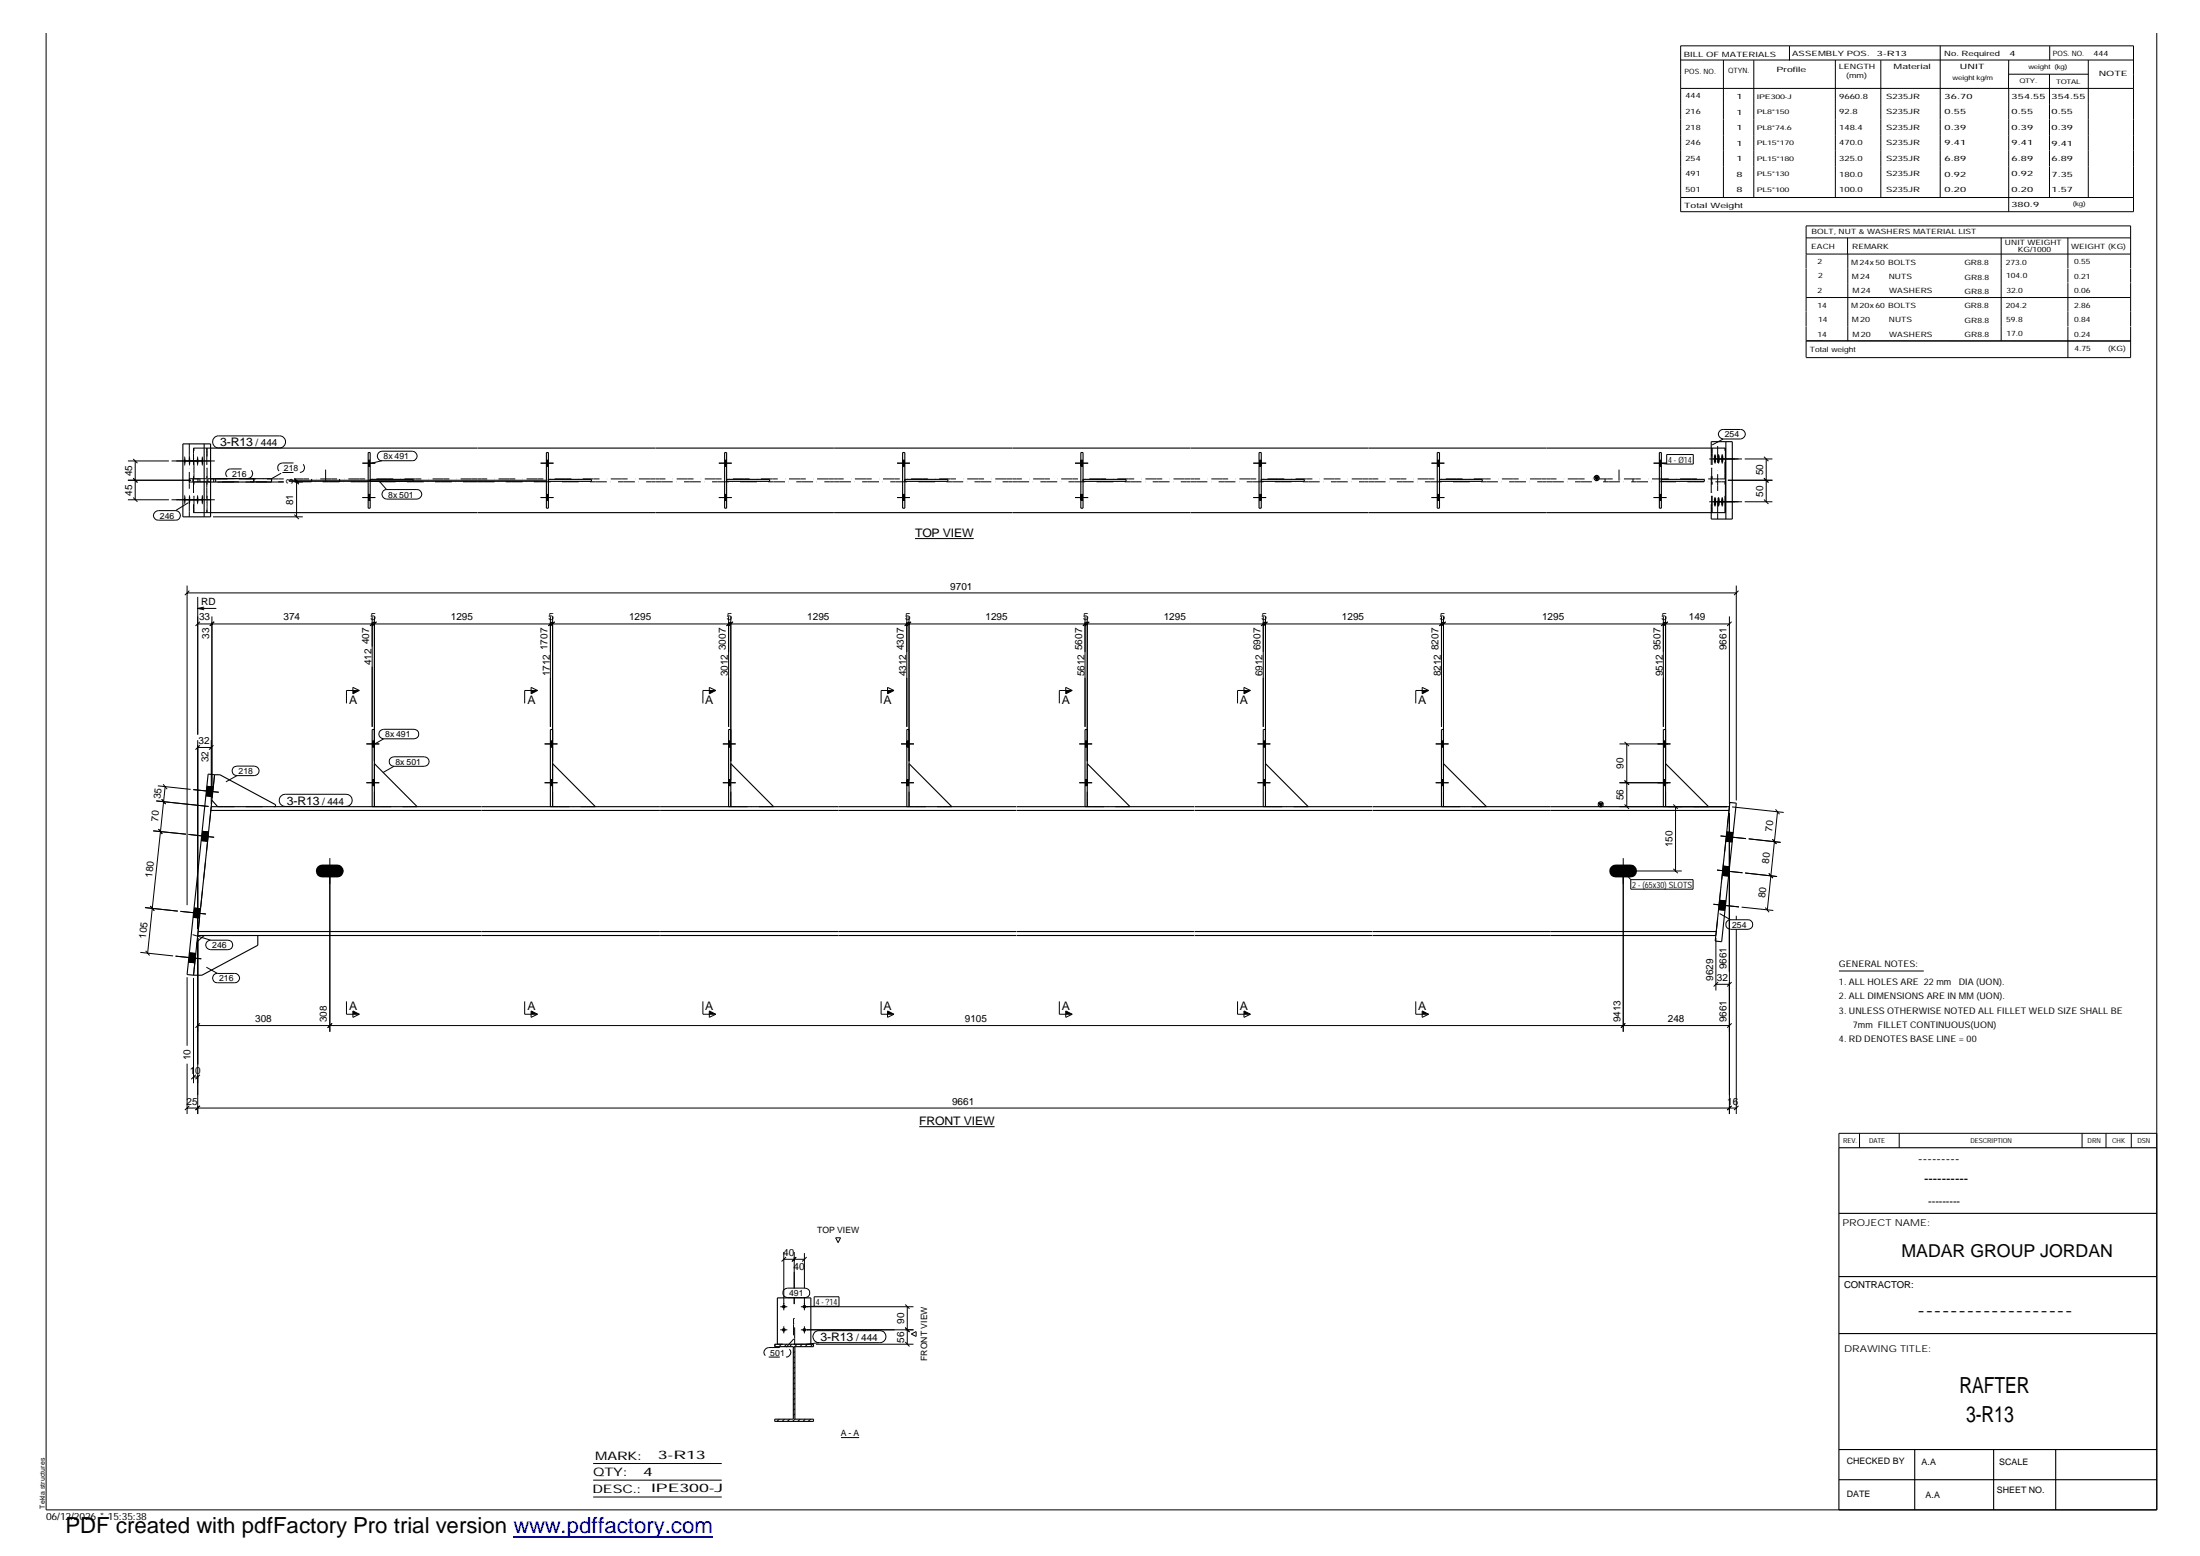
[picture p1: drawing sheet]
<svg xmlns="http://www.w3.org/2000/svg" width="420mm" height="297mm" viewBox="0 0 420 297" stroke-linecap="round" stroke-linejoin="round" font-family="sans-serif">
<g fill="none" stroke="#000" stroke-width=".19">
<path d="M321 8.7h86.5v31.7h-86.5zM321 11.5h86.5M321 16.9h86.5M329.1 11.5v26.2M334.9 11.5v26.2M341.8 8.8v2.7M350.5 11.5v26.2M359.2 11.5v26.2M370.5 8.7v29M383.6 11.5v5.4M383.6 14.2h15.3M383.6 16.9v23.5"/>
<path d="M391.4 14.2v23.5M391.5 8.8v2.7M398.8 11.5v26.2M411.9 6.3v281.9h-403.1v-281.9M321 37.7h86.5M344.9 48.5h62M344.9 45.4h62M344.9 56.8h62M352.8 45.4v3.1M352.9 48.5v16.6M382.2 45.4v19.7M394.9 45.4v5.8"/>
<path d="M394.9 51.3v2.7M394.9 54v8.3M406.9 51.2v-8.1h-62v25.1M406.9 51.3v2.7M406.9 54v8.3M344.9 65.1h62M394.9 62.3v6M406.9 62.3v6h-62M24.4 88h7.9M24.4 95.4h7.9M24.4 91.7h12.1M25.4 95l.8 .8"/>
<path d="M25.4 91.3l.8 .8M25.4 87.6l.8 .8M25.8 88v7.4M29.6 97.8l.6-.3h3.3a.91 .91 0 0 1 1 .9 .91 .91 0 0 1-1 .9h-3.3a.88 .88 0 0 1-.8-.5 .88 .88 0 0 1 .2-1zM32.8 88h8.2M32.8 95.4h8.2M36 96l-2.5 1.5M40.7 98.7h17.1M41.1 83.4l.4-.2h11.9a1.14 1.14 0 0 1 1.1 1.2 1.14 1.14 0 0 1-1.1 1.1h-11.7a1.16 1.16 0 0 1-1.1-.8 1.16 1.16 0 0 1 .5-1.3zM48.9 92h5.3M55.2 91.7h49.1M55.2 91.9h49.1"/>
<path d="M56.2 98.2l.9 .9M56.2 91.5l.9 .8M56.2 91.3l.9 .8M56.3 92h1.5M56.3 91.7l.8 .7M56.6 91.7v.2M56.6 92v6.7M69.2 88.4h2.5M69.2 95h2.5M70.3 87.9h.4M70.3 89h.4M70.3 94.4h.4"/>
<path d="M70.3 95.5h.4M72.3 86.4l.6-.3h5.8a.91 .91 0 0 1 1 .9 .91 .91 0 0 1-1 1h-5.8a.91 .91 0 0 1-.8-.6 .91 .91 0 0 1 .2-1zM72.4 91.8l1.4 1.7M72.9 88l-2.5 .5M73.2 93.7l.6-.2h5.8a.91 .91 0 0 1 1 .9 .91 .91 0 0 1-1 .9h-5.8a.94 .94 0 0 1-.8-.6 .94 .94 0 0 1 .2-1zM103.3 88.4h2.4M103.3 95h2.4M104.4 87.9h.3M104.4 89h.3M104.4 94.4h.3M104.4 95.5h.3M137.3 88.4h2.4"/>
<path d="M137.3 95h2.4M138.4 87.9h.4M138.4 89h.4M138.4 94.4h.4M138.4 95.5h.4M171.3 88.4h2.5M171.3 95h2.5M172.4 87.9h.4M172.4 89h.4M172.4 94.4h.4M172.4 95.5h.4M205.3 88.4h2.5"/>
<path d="M205.3 95h2.5M206.4 87.9h.4M206.4 89h.4M206.4 94.4h.4M206.4 95.5h.4M239.4 88.4h2.4M239.4 95h2.4M240.5 87.9h.4M240.5 89h.4M240.5 94.4h.4M240.5 95.5h.4M273.4 88.4h2.4"/>
<path d="M273.4 95h2.4M274.5 87.9h.4M274.5 89h.4M274.5 94.4h.4M274.5 95.5h.4M315.8 88.4h2.5M315.8 95h2.5M316.9 87.9h.4M316.9 89h.4M316.9 94.4h.4M316.9 95.5h.4M317 88.4l1.3 .2"/>
<path d="M318.3 86.8h5.1v1.8h-5.1zM326.4 95.8h6.3M326.4 87.6h6.3M328.5 82.2l.6-.2h3.3a.91 .91 0 0 1 .9 .9 .91 .91 0 0 1-.9 .9h-3.3a.92 .92 0 0 1-.8-.6 .92 .92 0 0 1 .2-1zM329.1 83.8l-2.1 1.1M330 91.7h8.5M333.2 95.8h5.3M333.2 87.6h5.3M336.9 95.4l.8 .8M336.9 91.3l.8 .8M336.9 87.2l.8 .8M337.3 87.6v8.2"/>
<path d="M35.7 113.2h295.9M35.7 111.8v61M36.2 112.8l-.9 .8M37.8 113.9v26.3M37.8 119.1h292.5M37.8 116.1l1.2 .3M37.8 116.1h3.5M38.2 118.7l-.9 .8M39 115.9l-1.2 .2M40.1 119.5l.8-.8-.9 .8M40.5 117.7v34.6M71.1 117.7v21.1"/>
<path d="M71.5 118.7l-.8 .8M71.5 117.7v27.6M71.9 118.7l-.8 .8 .7-.8M105.1 117.7v21.1M105.5 118.7l-.8 .8M105.5 118.7l-.7 .8M105.5 117.7v27.6M106 118.7l-.9 .8 .8-.8M139.1 117.7v21.1M139.5 118.7l-.8 .8M139.6 118.7l-.8 .8M139.6 117.7v27.6"/>
<path d="M140 118.7l-.9 .8 .8-.8M173.2 117.7v21.1M173.6 118.7l-.8 .8M173.6 117.7v27.6M174 118.7l-.8 .8M174.8 102.8h11.2M207.2 117.7v21.1M207.6 118.7l-.8 .8M207.6 118.7l-.7 .8M207.6 117.7v27.6M208 118.7l-.8 .8M241.3 117.7v21.1"/>
<path d="M241.6 118.7l-.8 .8M241.7 118.7l-.8 .8M241.7 117.7v27.6M242.1 118.7l-.8 .8M275.3 117.7v21.1M275.6 118.7l-.7 .8M275.7 117.7v27.6M275.7 118.7l-.7 .8M276.1 118.7l-.8 .8M317.7 117.7v21.1M318.1 118.7l-.9 .8M318.1 118.7l-.8 .8"/>
<path d="M318.1 117.7v27.6M318.5 118.7l-.8 .8 .8-.8M330.3 117.7v35.8M330.7 118.7l-.8 .8M331.6 111.8v41M332 112.8l-.8 .8M67.4 131.2l1.2 .6-1.2 .6zM68.6 131.8h-2.4v2.5M72.6 139.5l.7-.3h5.8a.91 .91 0 0 1 .9 .9 .91 .91 0 0 1-.9 .9h-5.8a.91 .91 0 0 1-.9-.5 .91 .91 0 0 1 .2-1zM101.4 131.2l1.3 .6-1.3 .6zM102.7 131.8h-2.5v2.5M135.5 131.2l1.2 .6-1.2 .6z"/>
<path d="M136.7 131.8h-2.5v2.5M169.5 131.2l1.2 .6-1.2 .6zM170.7 131.8h-2.4v2.5M203.5 131.2l1.3 .6-1.3 .6zM204.8 131.8h-2.5v2.5M237.6 131.2l1.2 .6-1.2 .6zM238.8 131.8h-2.5v2.5M271.6 131.2l1.2 .6-1.2 .6zM272.8 131.8h-2.4v2.5M29.3 158.6l6.2 .6M29.8 152.9l10 1.1M30.1 150l6.3 .7"/>
<path d="M30.3 158.3l.7 .9M30.9 152.6l.7 .9-.7-.9M31.2 149.7l.7 1M31.5 150.2l-3.3 31.8M36 159.3l4.9 .5M36.9 150.7l4.9 .5M37.8 141.3v36.1M37.8 142.7h2.5M38.2 142.3l-.9 .8M38.6 158.7l1.2 .1M39.3 151.9l1.3 .1M39.5 150.1l1.2 .1"/>
<path d="M40.3 141.3v12.2M40.8 142.3l-.9 .8M44.6 146.5l.7-.3h3.3a.91 .91 0 0 1 .9 1 .91 .91 0 0 1-.9 .9h-3.3a.93 .93 0 0 1-.9-.6 .93 .93 0 0 1 .2-1zM45.3 148.1l-2.2 1.2M53.5 152.1l.5-.4 .5-.1h11.6a1.16 1.16 0 0 1 1.2 1.2 1.16 1.16 0 0 1-1.2 1.2h-11.6a1.16 1.16 0 0 1-1-1.9zM70 149.4h2.4M70 142h2.4M71.1 148.8h.4M71.1 150h.4M71.1 141.5h.4M71.1 142.6h.4M73.3 141l-2.1 1.2"/>
<path d="M74.6 144.7l.6-.2h5.8a.91 .91 0 0 1 1 .9 .91 .91 0 0 1-1 .9h-5.8a.91 .91 0 0 1-.8-.6 .91 .91 0 0 1 .2-1zM75.2 146.3l-2 1.2M104 149.4h2.5M104 142h2.5M105.1 148.8h.4M105.1 150h.4M105.1 141.5h.4M105.1 142.6h.4M138 149.4h2.5M138 142h2.5M139.1 148.8h.5M139.1 150h.5"/>
<path d="M139.1 141.5h.5M139.1 142.6h.5M172.1 149.4h2.4M172.1 142h2.4M173.2 148.8h.4M173.2 150h.4M173.2 141.5h.4M173.2 142.6h.4M206.1 149.4h2.5M206.1 142h2.5M207.2 148.8h.4M207.2 150h.4"/>
<path d="M207.2 141.5h.4M207.2 142.6h.4M240.2 149.4h2.4M240.2 142h2.4M241.3 148.8h.4M241.3 150h.4M241.3 141.5h.4M241.3 142.6h.4M274.2 149.4h2.4M274.2 142h2.4M275.3 148.8h.4M275.3 150h.4"/>
<path d="M275.3 141.5h.4M275.3 142.6h.4M309.3 149.4h9.7M309.3 142h9.7M309.3 154h20.5M310.3 153.6l.8 .8M310.3 149l.8 .8M310.3 141.6l.8 .8M310.7 142v12M317.7 148.8h.4M317.7 150h.4M317.7 141.5h.4"/>
<path d="M317.7 142.6h.4M319.6 153.6l.8 .8M320 154v12.3M328.6 159.6l4.9 .5M329.8 158.8l1.2 .1M330.3 155.2v57.5M330.8 154l9.9 1.1M339.1 154.5l.8 .9M339.5 155l-2 18.7M27.7 173.3l6.3 .6M28.7 173l.8 .8M34.5 174l4.8 .5"/>
<path d="M36.8 178.4l3.4 1.1M36.9 175.1l1.2 .1M37.1 173.3l1.2 .2M37.8 179.1v33.6M38.4 160.5l1.3 .1M39.6 179.7l.6-.2h3.3a.91 .91 0 0 1 1 .9 .91 .91 0 0 1-1 .9h-3.3a.91 .91 0 0 1-.8-.6 .91 .91 0 0 1 .2-1zM60.5 166.3h4.9M63 163.8v33.2M307.6 166.3h13.6M310 163.8v33.2M310 166.3l1.4 1.6M311.4 167.9h11.9v1.8h-11.9z"/>
<path d="M319.6 165.8l.8 .9M327.2 172.6l4.9 .5M327.7 179.1v10M327.9 166.1l4.9 .5M328.2 173.6l1.2 .2M328.4 171.9l1.2 .1M328.4 174.4l2.1 1.2M328.9 167.1l1.2 .1M329.1 165.3l1.2 .2M329.6 160.6l1.2 .1M329.9 175.8l.6-.2h3.3a.91 .91 0 0 1 .9 .9 .91 .91 0 0 1-.9 .9h-3.3a.91 .91 0 0 1-.9-.6 .91 .91 0 0 1 .3-1zM331.6 174.8v.8"/>
<path d="M331.6 177.4v35.3M332.6 173.2l6.1 .6M333.3 166.7l6.1 .6M334 160.1l6.1 .7M337.1 173.3l.8 .8M337.8 166.7l.8 .9M338.5 160.2l.8 .9M26.8 181.8l6.3 .7M27.8 181.5l.8 .9M33.5 182.5l4.9 .5M35.7 186.5v13.1M36 183.7l1.2 .1"/>
<path d="M36.2 181.9l1.2 .1M37 186.7v20.1M37.8 195.8h292.5M38.2 195.4l-.9 .8M39.4 184.6l2.1 1.2M40.9 186.1l.6-.3h3.3a.89 .89 0 0 1 1 .9 .89 .89 0 0 1-1 .9h-3.3a.91 .91 0 0 1-.8-.5 .91 .91 0 0 1 .2-1zM63.4 195.4l-.8 .8M66.2 191.2v2.4h2.4M67.4 193l1.2 .6-1.2 .6zM100.2 191.2v2.4h2.5M101.4 193l1.3 .6-1.3 .6zM134.2 191.2v2.4h2.5"/>
<path d="M135.5 193l1.2 .6-1.2 .6zM168.3 191.2v2.4h2.4M169.5 193l1.2 .6-1.2 .6zM202.3 191.2v2.4h2.5M203.5 193l1.3 .6-1.3 .6zM236.3 191.2v2.4h2.5M237.6 193l1.2 .6-1.2 .6zM270.4 191.2v2.4h2.4M271.6 193l1.2 .6-1.2 .6zM310.4 195.4l-.8 .8M327.7 187.9h2.6M328.1 187.5l-.8 .8"/>
<path d="M330.7 195.4l-.8 .8M330.7 187.5l-.8 .8M351.2 185.4h16.2M35.7 203.1v9.6M35.7 211.5h295.9M36.2 211.1l-.9 .8M37 205.6h.8M37.4 205.2l-.9 .8M38.2 211.1l-.9 .8M38.2 205.2l-.9 .8M175.6 215.1h14.3M330.7 211.1l-.8 .8 .8-.8"/>
<path d="M332 211.1l-.8 .8M355.1 216.4v2.7M362.7 216.4v2.7M397.6 216.4v2.7M402.2 216.4v2.7M407 216.4v2.7M411.9 216.4h-60.7v2.7M149.7 239v11.1M150.1 240l-.8 .8M151.7 239v6.9M152.1 240l-.8 .8M153.6 239.2v6.7"/>
<path d="M154.1 240l-.9 .8M159.6 236.3h.9l-.4 .9zM148.3 256.6l-.3 .3M149 253.9h1.4M149 249.5h1.4M149.2 256.6l-.4 .5M149.7 253.2v1.3M149.7 240.4h3.9M149.8 246.2l.6-.3h3.4a.91 .91 0 0 1 .8 .9 .91 .91 0 0 1-.8 .9h-3.4a.91 .91 0 0 1-.8-.5 .91 .91 0 0 1 .2-1zM150.2 256.6l-.4 .5M151.2 256.6l-.4 .5M151.7 247.7v1.2"/>
<path d="M151.8 260l-.3 .3M151.8 259l-.3 .3M151.8 258l-.3 .3M152.2 256.6l-.7 .7M153 253.9h21.5M153 249.5h21.5M153.2 256.6l-.4 .5M153.6 247.7v2.4M153.6 253.2v1.3M154.2 256.6l-.4 .5M155.2 256.6l-.4 .5M155.5 247.6h4.7v1.8h-4.7z"/>
<path d="M155.5 249.4l-1.9 .1M155.6 254.3l.6-.3h11.8a1.14 1.14 0 0 1 1.2 1.2 1.14 1.14 0 0 1-1.2 1.1h-11.6a1.19 1.19 0 0 1-1-.7 1.19 1.19 0 0 1 .2-1.3zM155.8 256.6h18.7M156.4 256.3l-2.6 .4M172.9 256.2l.8 .8M172.9 253.4l.8 .9M172.9 249l.8 .8M173.3 249.5v7.1M174 254.7l1-.5v.9zM113.3 279.4h24.5M148.8 270.9l-.4 .4M149.8 270.9l-.4 .4"/>
<path d="M150.8 270.9l-.4 .4M151.8 270.9l-.4 .4M151.8 269.9l-.3 .3M151.8 268.9l-.3 .4M151.8 267.9l-.3 .4M151.8 266.9l-.3 .4M151.8 266l-.3 .3M151.8 265l-.3 .3M151.8 264l-.3 .3M151.8 263l-.3 .3M151.8 262l-.3 .3M151.8 261l-.3 .3"/>
<path d="M152.8 270.9l-.4 .4M153.8 270.9l-.4 .4M154.8 270.9l-.5 .4M160.6 274.4h3.5M113.3 282.6h24.5M113.3 285.8h24.5"/>
</g>
<g fill="#000">
<path d="M304.5 91h.8l-.4 .7zM67.4 131.8h1.2l-1.2 .6zM101.4 131.8h1.3l-1.3 .6zM135.5 131.8h1.2l-1.2 .6zM169.5 131.8h1.2l-1.2 .6zM203.5 131.8h1.3l-1.3 .6zM237.6 131.8h1.2l-1.2 .6zM271.6 131.8h1.2l-1.2 .6zM305.3 153.3h.8l-.4 .7zM67.4 193l1.2 .6h-1.2zM101.4 193l1.3 .6h-1.3zM135.5 193l1.2 .6h-1.2z"/>
<path d="M169.5 193l1.2 .6h-1.2zM203.5 193l1.3 .6h-1.3zM237.6 193l1.2 .6h-1.2zM271.6 193l1.2 .6h-1.2z"/>
<path d="M35.2 87.2l.1-.1 .1 .6-.1 1.2-.2-.7z" fill-rule="evenodd"/>
<path d="M35.2 94.6l.1-.1 .1 .5-.1 1.3a1.71 1.71 0 0 1-.1-1.5z" fill-rule="evenodd"/>
<path d="M36.2 87.2l.1 .3-.1 1.4-.1-.4z" fill-rule="evenodd"/>
<path d="M36.2 94.5l.1 .4-.1 1.4-.1-.4z" fill-rule="evenodd"/>
<path d="M37.7 87.1l.2 .6-.2 1.2-.1-.5z" fill-rule="evenodd"/>
<path d="M37.7 94.5l.2 .5-.2 1.3-.1-.6z" fill-rule="evenodd"/>
<path d="M38.6 87.2l.1-.1 .1 .4-.1 1.4-.2-.7z" fill-rule="evenodd"/>
<path d="M38.6 94.6l.1-.1 .1 .4-.1 1.4a1.71 1.71 0 0 1-.2-1.5z" fill-rule="evenodd"/>
<path d="M70.3 87.9h.4v1.1h-.4z" fill-rule="evenodd"/>
<path d="M70.3 87.9h.4v1.1h-.4z" fill-rule="evenodd"/>
<path d="M70.3 94.4h.4v1.1h-.4z" fill-rule="evenodd"/>
<path d="M70.3 94.4h.4v1.1h-.4z" fill-rule="evenodd"/>
<path d="M104.4 87.9h.3v1.1h-.3z" fill-rule="evenodd"/>
<path d="M104.4 87.9h.3v1.1h-.3z" fill-rule="evenodd"/>
<path d="M104.4 94.4h.3v1.1h-.3z" fill-rule="evenodd"/>
<path d="M104.4 94.4h.3v1.1h-.3z" fill-rule="evenodd"/>
<path d="M138.4 87.9h.4v1.1h-.4z" fill-rule="evenodd"/>
<path d="M138.4 87.9h.4v1.1h-.4z" fill-rule="evenodd"/>
<path d="M138.4 94.4h.4v1.1h-.4z" fill-rule="evenodd"/>
<path d="M138.4 94.4h.4v1.1h-.4z" fill-rule="evenodd"/>
<path d="M172.4 87.9h.4v1.1h-.4z" fill-rule="evenodd"/>
<path d="M172.4 87.9h.4v1.1h-.4z" fill-rule="evenodd"/>
<path d="M172.4 94.4h.4v1.1h-.4z" fill-rule="evenodd"/>
<path d="M172.4 94.4h.4v1.1h-.4z" fill-rule="evenodd"/>
<path d="M206.4 87.9h.4v1.1h-.4z" fill-rule="evenodd"/>
<path d="M206.4 87.9h.4v1.1h-.4z" fill-rule="evenodd"/>
<path d="M206.4 94.4h.4v1.1h-.4z" fill-rule="evenodd"/>
<path d="M206.4 94.4h.4v1.1h-.4z" fill-rule="evenodd"/>
<path d="M240.5 87.9h.4v1.1h-.4z" fill-rule="evenodd"/>
<path d="M240.5 87.9h.4v1.1h-.4z" fill-rule="evenodd"/>
<path d="M240.5 94.4h.4v1.1h-.4z" fill-rule="evenodd"/>
<path d="M240.5 94.4h.4v1.1h-.4z" fill-rule="evenodd"/>
<path d="M274.5 87.9h.4v1.1h-.4z" fill-rule="evenodd"/>
<path d="M274.5 87.9h.4v1.1h-.4z" fill-rule="evenodd"/>
<path d="M274.5 94.4h.4v1.1h-.4z" fill-rule="evenodd"/>
<path d="M274.5 94.4h.4v1.1h-.4z" fill-rule="evenodd"/>
<path d="M316.9 87.9h.4v1.1h-.4z" fill-rule="evenodd"/>
<path d="M316.9 87.9h.4v1.1h-.4z" fill-rule="evenodd"/>
<path d="M316.9 94.4h.4v1.1h-.4z" fill-rule="evenodd"/>
<path d="M316.9 94.4h.4v1.1h-.4z" fill-rule="evenodd"/>
<path d="M327.5 94.9a1.69 1.69 0 0 1 .1 1.8l-.3-.4v-1z" fill-rule="evenodd"/>
<path d="M327.5 86.7l.3 .9-.2 .9-.3-.4v-1z" fill-rule="evenodd"/>
<path d="M328.2 94.9a1.69 1.69 0 0 1 .1 1.7h-.2l-.1-.5z" fill-rule="evenodd"/>
<path d="M328.2 86.7l.3 .7a.99 .99 0 0 1-.3 1.1l-.2-1.2z" fill-rule="evenodd"/>
<path d="M328.8 94.9a1.31 1.31 0 0 1 .3 1.5l-.1 .3a.59 .59 0 0 1-.3-.7z" fill-rule="evenodd"/>
<path d="M328.9 86.7l.2 .7a.99 .99 0 0 1-.3 1.1l-.1-1.1z" fill-rule="evenodd"/>
<path d="M39.5 150.1l1.2 .1-.1 1.8-1.3-.1z" fill-rule="evenodd"/>
<path d="M39.5 150.1l1.2 .1-.1 1.8-1.3-.1z" fill-rule="evenodd"/>
<path d="M71.1 148.8h.4v1.2h-.4z" fill-rule="evenodd"/>
<path d="M71.1 141.5h.4v1.1h-.4z" fill-rule="evenodd"/>
<path d="M71.1 148.8h.4v1.2h-.4z" fill-rule="evenodd"/>
<path d="M71.1 141.5h.4v1.1h-.4z" fill-rule="evenodd"/>
<path d="M105.1 148.8h.4v1.2h-.4z" fill-rule="evenodd"/>
<path d="M105.1 141.5h.4v1.1h-.4z" fill-rule="evenodd"/>
<path d="M105.1 148.8h.4v1.2h-.4z" fill-rule="evenodd"/>
<path d="M105.1 141.5h.4v1.1h-.4z" fill-rule="evenodd"/>
<path d="M139.1 148.8h.5v1.2h-.5z" fill-rule="evenodd"/>
<path d="M139.1 141.5h.5v1.1h-.5z" fill-rule="evenodd"/>
<path d="M139.1 148.8h.5v1.2h-.5z" fill-rule="evenodd"/>
<path d="M139.1 141.5h.5v1.1h-.5z" fill-rule="evenodd"/>
<path d="M173.2 148.8h.4v1.2h-.4z" fill-rule="evenodd"/>
<path d="M173.2 141.5h.4v1.1h-.4z" fill-rule="evenodd"/>
<path d="M173.2 148.8h.4v1.2h-.4z" fill-rule="evenodd"/>
<path d="M173.2 141.5h.4v1.1h-.4z" fill-rule="evenodd"/>
<path d="M207.2 148.8h.4v1.2h-.4z" fill-rule="evenodd"/>
<path d="M207.2 141.5h.4v1.1h-.4z" fill-rule="evenodd"/>
<path d="M207.2 148.8h.4v1.2h-.4z" fill-rule="evenodd"/>
<path d="M207.2 141.5h.4v1.1h-.4z" fill-rule="evenodd"/>
<path d="M241.3 148.8h.4v1.2h-.4z" fill-rule="evenodd"/>
<path d="M241.3 141.5h.4v1.1h-.4z" fill-rule="evenodd"/>
<path d="M241.3 148.8h.4v1.2h-.4z" fill-rule="evenodd"/>
<path d="M241.3 141.5h.4v1.1h-.4z" fill-rule="evenodd"/>
<path d="M275.3 148.8h.4v1.2h-.4z" fill-rule="evenodd"/>
<path d="M275.3 141.5h.4v1.1h-.4z" fill-rule="evenodd"/>
<path d="M275.3 148.8h.4v1.2h-.4z" fill-rule="evenodd"/>
<path d="M275.3 141.5h.4v1.1h-.4z" fill-rule="evenodd"/>
<path d="M317.7 148.8h.4v1.2h-.4z" fill-rule="evenodd"/>
<path d="M317.7 141.5h.4v1.1h-.4z" fill-rule="evenodd"/>
<path d="M317.7 148.8h.4v1.2h-.4z" fill-rule="evenodd"/>
<path d="M317.7 141.5h.4v1.1h-.4z" fill-rule="evenodd"/>
<path d="M37.1 173.3l1.2 .2-.2 1.7-1.2-.1z" fill-rule="evenodd"/>
<path d="M37.1 173.3l1.2 .2-.2 1.7-1.2-.1z" fill-rule="evenodd"/>
<path d="M38.6 158.7l1.2 .1-.1 1.8-1.3-.1z" fill-rule="evenodd"/>
<path d="M38.6 158.7l1.2 .1-.1 1.8-1.3-.1z" fill-rule="evenodd"/>
<path d="M60.7 165.4l.4-.3 .5-.1h2.8a1.23 1.23 0 0 1 1.3 1.3 1.23 1.23 0 0 1-1.3 1.2h-2.8a1.22 1.22 0 0 1-1.2-.7 1.22 1.22 0 0 1 .3-1.4z" fill-rule="evenodd"/>
<path d="M307.7 165.4l.4-.3 .5-.1h2.8a1.23 1.23 0 0 1 1.2 1.3 1.23 1.23 0 0 1-1.2 1.2h-2.8a1.22 1.22 0 0 1-1.2-.7 1.22 1.22 0 0 1 .3-1.4z" fill-rule="evenodd"/>
<path d="M328.4 171.9l1.2 .1-.2 1.8-1.2-.2z" fill-rule="evenodd"/>
<path d="M328.4 171.9l1.2 .1-.2 1.8-1.2-.2z" fill-rule="evenodd"/>
<path d="M329.1 165.3l1.2 .2-.2 1.7-1.2-.1z" fill-rule="evenodd"/>
<path d="M329.1 165.3l1.2 .2-.2 1.7-1.2-.1z" fill-rule="evenodd"/>
<path d="M329.8 158.8l1.2 .1-.2 1.8-1.2-.1z" fill-rule="evenodd"/>
<path d="M329.8 158.8l1.2 .1-.2 1.8-1.2-.1z" fill-rule="evenodd"/>
<path d="M36.2 181.9l1.2 .1-.2 1.8-1.2-.1z" fill-rule="evenodd"/>
<path d="M36.2 181.9l1.2 .1-.2 1.8-1.2-.1z" fill-rule="evenodd"/>
<path d="M149.4 249.2l.4-.1 .2 .2v.3a.35 .35 0 0 1-.5 .1 .35 .35 0 0 1-.1-.5z" fill-rule="evenodd"/>
<path d="M153.3 249.3a.36 .36 0 0 1 .5-.1 .36 .36 0 0 1 0 .5 .36 .36 0 0 1-.5-.1z" fill-rule="evenodd"/>
<circle cx="149.7" cy="253.9" r=".34"/>
<circle cx="153.6" cy="253.9" r=".35"/>
</g>
<g fill="none" stroke="#000" stroke-width=".21">
<path d="M34.9 84.7h5.3v14h-5.3zM39 84.7v14M40.2 85.5h289.3v12.4h-289.3M40.2 91.4h11.7v.6h-11.7M41.2 91.4v.6M70.3 86.4h.4v10.6h-.4zM70.7 91.5h8.2v.4h-8.2M104.4 86.4h.3v10.6h-.3zM104.7 91.5h8.2v.4h-8.2M138.4 86.4h.4v10.6h-.4zM138.8 91.5h8.2v.4h-8.2M172.4 86.4h.4v10.6h-.4z"/>
<path d="M172.8 91.5h8.2v.4h-8.2M206.4 86.4h.4v10.6h-.4zM206.8 91.5h8.3v.4h-8.3M240.5 86.4h.4v10.6h-.4zM240.9 91.5h8.2v.4h-8.2M274.5 86.4h.4v10.6h-.4zM274.9 91.5h8.2v.4h-8.2M304.5 91h.8l-.4 .7zM316.9 86.4h.4v10.6h-.4zM317.3 91.5h8.2v.4h-8.2M326.8 85.5v-1.2h4v14.8h-4v-1.2M329.6 84.3v14.8"/>
<path d="M40.3 154.7h153.8M40.3 154h153.8M40.5 152.8l1.1 1.2M41 147.9l-1.2-.1-4.1 38.2 1.3 .2M41 147.9l-4 38.3M41 147.9h1l10.6 5.7v.4M71.1 154v-14.7h.4v14.7M71.5 145.8l8.2 8.2M105.1 154v-14.7h.4v14.7M105.5 145.8l8.2 8.2M139.1 154v-14.7h.5v14.7M139.6 145.8l8.1 8.2"/>
<path d="M173.2 154v-14.7h.4v14.7M173.6 145.8l8.2 8.2M194.1 154h34M194.1 154.7h34M207.2 154v-14.7h.4v14.7M207.6 145.8l8.2 8.2M228.2 154h33.9M228.2 154.7h33.9M241.3 154v-14.7h.4v14.7M241.7 145.8l8.2 8.2M262.2 154h68.1M262.2 154.7h68"/>
<path d="M275.3 154v-14.7h.4v14.7M275.7 145.8l8.2 8.2M305.3 153.3h.8l-.4 .7zM317.7 154v-14.7h.4v14.7M318.1 145.8l8.2 8.2M330.4 153.2l1.2 .1-2.8 26.5-1.2-.2zM37.8 178.6h156.3M37.8 177.8h156.3M39 178.6l-1.4 1.2M49.2 178.6v1.9l-10.6 5.7h-1.6M194.1 178.6h34M194.1 177.8h34"/>
<path d="M228.2 178.6h33.9M228.2 177.8h33.9M262.2 178.6h65.5M262.2 177.8h65.6M351.2 219.1h60.7v69.1h-60.7zM351.2 231.6h60.7M148 256.6h7.4v.5h-3.6v13.8h3.6v.4h-7.4v-.4h3.5v-13.8h-3.5zM148.5 256.6v-8.8h6.4v8.8M351.2 254.6h60.7M351.2 243.7h60.7M351.2 276.7h60.7M365.7 276.7v11.5"/>
<path d="M380.7 276.7v11.5M392.6 276.7v11.5M351.2 282.5h60.7"/>
<circle cx="304.9" cy="91.3" r=".5"/>
<circle cx="305.7" cy="153.5" r=".49"/>
</g>
<g fill="none" stroke="#000" stroke-width=".19" stroke-dasharray="1.1 0 2.1 .7 0 1.4" stroke-linecap="butt">
<path d="M36.2 98.7v-14M36.2 91.4h12.3M36.2 92v-.6M36.2 92h12.3M36.8 92v-.6M37 85.5v12.4M37 97.9v-5.9M37 92h17.2M37 91.4v-5.9M37.8 92v-.6M38.2 92v-.6M39.5 92v5.9"/>
<path d="M39.5 85.5v5.9M39.5 97.9v-12.4M39.7 92v-.6M40.2 97.9h-3.2M40.2 85.5h-3.2M40.2 92h-.5M40.2 91.4h-.5M40.8 92v-.6M48.5 91.4v.6M48.5 92v-.6M51.9 91.4v.6M54.2 91.4h-17.2"/>
<path d="M56.3 92h34.9M70.7 91.9v-.4M91.2 91.4h-34.9M91.2 92h34M104.7 91.9v-.4M125.2 91.4h-34M125.3 92h34M138.8 91.9v-.4M159.3 91.4h-34M159.3 92h34M172.8 91.9v-.4M193.3 91.4h-34"/>
<path d="M193.3 92h34M206.8 91.9v-.4M227.3 91.4h-34M227.4 92h34M240.9 91.9v-.4M261.4 91.4h-34M261.4 92h34M274.9 91.9v-.4M295.4 91.4h-34M295.4 92h34M317.3 91.9v-.4M326.8 85.5v12.4"/>
<path d="M326.9 97.9v-12.4M327 97.9v-5.9M327 85.5v5.9M328 99.1v-14.8M329.4 91.4h-34M329.4 97.9v-5.9M329.4 91.4v-5.9M40.3 154l-2.5 24.6M41 147.9l-.5 4.9M41.6 154h11M71.5 154h8.2M71.5 145.8v8.2"/>
<path d="M71.5 154h-.4M105.5 154h-.4M105.5 154h8.2M105.5 145.8v8.2M139.6 154h-.5M139.6 154h8.1M139.6 145.8v8.2M173.6 154h-.4M173.6 154h8.2M173.6 145.8v8.2M207.6 154h-.4M207.6 154h8.2"/>
<path d="M207.6 145.8v8.2M241.7 154h-.4M241.7 154h8.2M241.7 145.8v8.2M275.7 154h8.2M275.7 145.8v8.2M275.7 154h-.4M317.7 154h.4M318.1 154h8.2M318.1 145.8v8.2M39 178.6h10.2M327.7 178.6l2.6-24.6"/>
<path d="M37 186.2l.6-6.4M151.6 251.7v4.9M151.6 256.6h.2M151.8 251.7h-.2M151.8 256.6v-4.9M154.9 256.6h-6.4"/>
</g>
<g fill="none" stroke="#000" stroke-width=".19" stroke-dasharray="2.1 2.1" stroke-linecap="butt">
<path d="M44 91.3h3.3M44 89.5h3.3M44 89.5a.91 .91 0 0 0-.9 .9 .91 .91 0 0 0 .9 .9M47.3 91.3a.91 .91 0 0 0 1-.9 .91 .91 0 0 0-1-.9M51.9 91.4l2-1.2M53.9 90.2h3.4M53.9 88.4h3.4M53.9 88.4a.91 .91 0 0 0-.9 .9 .91 .91 0 0 0 .9 .9M57.3 90.2a.91 .91 0 0 0 .9-.9 .91 .91 0 0 0-.9-.9M59.5 91.4v.6M62.2 89.6v4.2M64.9 91.4v.6"/>
<path d="M306.5 91.4v.6M309.2 89.6v4.2M311.9 91.4v.6M146.8 259.1h3.3M146.8 257.2h3.3M146.8 257.2a.91 .91 0 0 0-.9 1 .91 .91 0 0 0 .9 .9M150.1 259.1a.91 .91 0 0 0 .9-.9 .91 .91 0 0 0-.9-1M151.6 255.6l-1.5 1.6"/>
</g>
<path d="M98 293.3h38.2" fill="none" stroke="#00f" stroke-width=".3"/>
<g font-size="4.2">
<text x="374.2" y="265.9">RAFTER</text>
<text x="375.5" y="271.4">3-R13</text>
<text x="12.5" y="292.7">PDF created with pdfFactory Pro trial version www.pdffactory.com</text>
</g>
<text font-size="3.4" x="363.1" y="239.9">MADAR GROUP JORDAN</text>
<g font-size="2.5">
<text x="366.3" y="222.1">---------</text>
<text x="367.5" y="225.9">----------</text>
<text x="366.1" y="250.9">-------------------</text>
</g>
<g font-size="2.2">
<text x="42" y="85.2">3-R13</text>
<text x="174.8" y="102.5">TOP VIEW</text>
<text x="66.7" y="134.4">A</text>
<text x="100.7" y="134.4">A</text>
<text x="134.7" y="134.4">A</text>
<text x="168.7" y="134.4">A</text>
<text x="202.8" y="134.4">A</text>
<text x="236.8" y="134.4">A</text>
<text x="270.8" y="134.4">A</text>
<text x="54.8" y="153.7">3-R13</text>
<text x="66.7" y="192.7">A</text>
<text x="100.7" y="192.7">A</text>
<text x="134.7" y="192.7">A</text>
<text x="168.7" y="192.7">A</text>
<text x="202.8" y="192.7">A</text>
<text x="236.8" y="192.7">A</text>
<text x="270.8" y="192.7">A</text>
<text x="175.6" y="214.7">FRONT VIEW</text>
<text x="156.7" y="256">3-R13</text>
<text x="113.3" y="281.8">QTY:</text>
<text x="113.7" y="278.6">MARK:</text>
<text x="122.9" y="281.8">4</text>
<text x="125.6" y="278.6">3-R13</text>
<text x="113.2" y="285">DESC.:</text>
<text x="124.3" y="284.9">IPE300-J</text>
</g>
<text font-size="2.1" x="368.3" y="230.1">---------</text>
<g font-size="1.9">
<text x="48.8" y="85.2">/ 444</text>
<text x="25.2" y="94.6" transform="rotate(-90 25.2 94.6)">45</text>
<text x="25.2" y="91" transform="rotate(-90 25.2 91)">45</text>
<text x="56" y="92.4" transform="rotate(-90 56 92.4)">3</text>
<text x="336.7" y="94.9" transform="rotate(-90 336.7 94.9)">50</text>
<text x="336.7" y="90.7" transform="rotate(-90 336.7 90.7)">50</text>
<text x="56" y="96.4" transform="rotate(-90 56 96.4)">81</text>
<text x="181.5" y="112.6">9701</text>
<text x="38" y="118.4">33</text>
<text x="38.4" y="115.6">RD</text>
<text x="54.1" y="118.4">374</text>
<text x="70.7" y="118.4">5</text>
<text x="86.1" y="118.4">1295</text>
<text x="104.8" y="118.4">5</text>
<text x="120.1" y="118.4">1295</text>
<text x="138.8" y="118.4">5</text>
<text x="154.2" y="118.4">1295</text>
<text x="172.8" y="118.4">5</text>
<text x="188.2" y="118.4">1295</text>
<text x="206.9" y="118.4">5</text>
<text x="222.2" y="118.4">1295</text>
<text x="240.9" y="118.4">5</text>
<text x="256.3" y="118.4">1295</text>
<text x="275" y="118.4">5</text>
<text x="294.5" y="118.4">1295</text>
<text x="317.3" y="118.4">5</text>
<text x="322.5" y="118.4">149</text>
<text x="39.9" y="121.9" transform="rotate(-90 39.9 121.9)">33</text>
<text x="70.5" y="123" transform="rotate(-90 70.5 123)">407</text>
<text x="104.6" y="124.1" transform="rotate(-90 104.6 124.1)">1707</text>
<text x="138.6" y="124.1" transform="rotate(-90 138.6 124.1)">3007</text>
<text x="172.6" y="124.1" transform="rotate(-90 172.6 124.1)">4307</text>
<text x="206.7" y="124.1" transform="rotate(-90 206.7 124.1)">5607</text>
<text x="240.7" y="124.1" transform="rotate(-90 240.7 124.1)">6907</text>
<text x="274.7" y="124.1" transform="rotate(-90 274.7 124.1)">8207</text>
<text x="317.1" y="124.1" transform="rotate(-90 317.1 124.1)">9507</text>
<text x="329.7" y="124.1" transform="rotate(-90 329.7 124.1)">9661</text>
<text x="71" y="127" transform="rotate(-90 71 127)">412</text>
<text x="105" y="129.1" transform="rotate(-90 105 129.1)">1712</text>
<text x="139" y="129.1" transform="rotate(-90 139 129.1)">3012</text>
<text x="173.1" y="129.1" transform="rotate(-90 173.1 129.1)">4312</text>
<text x="207.1" y="129.1" transform="rotate(-90 207.1 129.1)">5612</text>
<text x="241.1" y="129.1" transform="rotate(-90 241.1 129.1)">6912</text>
<text x="275.2" y="129.1" transform="rotate(-90 275.2 129.1)">8212</text>
<text x="317.5" y="129.1" transform="rotate(-90 317.5 129.1)">9512</text>
<text x="37.9" y="142">32</text>
<text x="39.8" y="145.5" transform="rotate(-90 39.8 145.5)">32</text>
<text x="310" y="146.8" transform="rotate(-90 310 146.8)">90</text>
<text x="30.6" y="152.6" transform="rotate(-84 30.6 152.6)">35</text>
<text x="61.6" y="153.7">/ 444</text>
<text x="310" y="152.8" transform="rotate(-90 310 152.8)">56</text>
<text x="30.2" y="156.9" transform="rotate(-84 30.2 156.9)">70</text>
<text x="319.4" y="161.8" transform="rotate(-90 319.4 161.8)">150</text>
<text x="338.5" y="158.8" transform="rotate(-84 338.5 158.8)">70</text>
<text x="29.1" y="167.6" transform="rotate(-84 29.1 167.6)">180</text>
<text x="337.8" y="164.9" transform="rotate(-84 337.8 164.9)">80</text>
<text x="337.1" y="171.4" transform="rotate(-84 337.1 171.4)">80</text>
<text x="27.9" y="179.2" transform="rotate(-84 27.9 179.2)">105</text>
<text x="329.7" y="185.1" transform="rotate(-90 329.7 185.1)">9661</text>
<text x="327.2" y="187.3" transform="rotate(-90 327.2 187.3)">9629</text>
<text x="327.9" y="187.3">32</text>
<text x="48.7" y="195.1">308</text>
<text x="62.4" y="195.1" transform="rotate(-90 62.4 195.1)">308</text>
<text x="184.3" y="195.1">9105</text>
<text x="309.5" y="195.1" transform="rotate(-90 309.5 195.1)">9413</text>
<text x="318.5" y="195.1">248</text>
<text x="329.7" y="195.1" transform="rotate(-90 329.7 195.1)">9661</text>
<text x="36.4" y="202.4" transform="rotate(-90 36.4 202.4)">10</text>
<text x="36.2" y="205">10</text>
<text x="35.6" y="210.8">25</text>
<text x="181.8" y="210.8">9661</text>
<text x="329.9" y="210.8">16</text>
<text x="149.6" y="239.7">40</text>
<text x="151.6" y="242.5">40</text>
<text x="163.5" y="256">/ 444</text>
<text x="172.7" y="256.3" transform="rotate(-90 172.7 256.3)">56</text>
<text x="172.7" y="252.8" transform="rotate(-90 172.7 252.8)">90</text>
<text x="8.8" y="290.2">06/12/2026 * 15:35:38</text>
</g>
<g font-size="1.8">
<text x="351.9" y="234.1">PROJECT NAME:</text>
<text x="352.2" y="245.8">CONTRACTOR:</text>
<text x="352.2" y="258.1">DRAWING TITLE:</text>
</g>
<g font-size="1.7">
<text x="329.4" y="83.5">254</text>
<text x="54.2" y="89.9">218</text>
<text x="73.2" y="87.7">8x 491</text>
<text x="318.6" y="88.3">4 - Ø14</text>
<text x="44.3" y="91">216</text>
<text x="74.1" y="95">8x 501</text>
<text x="30.5" y="99">246</text>
<text x="73.6" y="140.7">8x 491</text>
<text x="45.6" y="147.8">218</text>
<text x="75.5" y="146">8x 501</text>
<text x="311.7" y="169.4">2 - (65x30) SLOTS</text>
<text x="330.8" y="177.1">254</text>
<text x="40.5" y="181">246</text>
<text x="351.2" y="184.6">GENERAL NOTES:</text>
<text x="41.8" y="187.4">216</text>
<text x="351.2" y="190.8">2. ALL DIMENSIONS ARE IN MM (UON).</text>
<text x="351.2" y="188.1">1. ALL HOLES ARE 22 mm</text>
<text x="374.1" y="188.1">DIA (UON).</text>
<text x="351.2" y="193.5">3. UNLESS OTHERWISE NOTED ALL FILLET WELD SIZE SHALL BE</text>
<text x="353.9" y="196.2">7mm FILLET CONTINUOUS(UON)</text>
<text x="351.2" y="198.9">4. RD DENOTES BASE LINE = 00</text>
<text x="156.1" y="235.4">TOP VIEW</text>
<text x="150.7" y="247.4">491</text>
<text x="155.8" y="249.1">4 - ?14</text>
<text x="147.1" y="258.8">501</text>
<text x="177.1" y="259.8" transform="rotate(-90 177.1 259.8)">FRONT VIEW</text>
<text x="160.6" y="274.1">A - A</text>
<text x="352.7" y="279.5">CHECKED BY</text>
<text x="367" y="279.6">A.A</text>
<text x="381.8" y="279.7">SCALE</text>
<text x="352.7" y="285.7">DATE</text>
<text x="367.7" y="285.9">A.A</text>
<text x="381.3" y="285.1">SHEET NO.</text>
</g>
<g font-size="1.4">
<text x="321.6" y="10.9">BILL OF MATERIALS</text>
<text x="342.3" y="10.7">ASSEMBLY POS.</text>
<text x="358.4" y="10.7">3-R13</text>
<text x="371.3" y="10.6">No. Required</text>
<text x="383.8" y="10.6">4</text>
<text x="392" y="10.6">POS. NO.</text>
<text x="399.8" y="10.7">444</text>
<text x="321.7" y="14">POS. NO.</text>
<text x="330" y="14">QTYN.</text>
<text x="339.3" y="13.8">Profile</text>
<text x="351.2" y="13.2">LENGTH</text>
<text x="352.6" y="15">(mm)</text>
<text x="361.7" y="13.2">Material</text>
<text x="374.3" y="13.2">UNIT</text>
<text x="400.8" y="14.4">NOTE</text>
<text x="321.9" y="18.8">444</text>
<text x="321.9" y="21.7">216</text>
<text x="331.6" y="18.9">1</text>
<text x="331.6" y="21.9">1</text>
<text x="351.2" y="18.8">9660.8</text>
<text x="351.2" y="21.8">92.8</text>
<text x="360.2" y="18.8">S235JR</text>
<text x="360.2" y="21.8">S235JR</text>
<text x="371.4" y="18.9">36.70</text>
<text x="371.4" y="21.8">0.55</text>
<text x="384.2" y="18.8">354.55</text>
<text x="384.2" y="21.8">0.55</text>
<text x="391.8" y="18.9">354.55</text>
<text x="391.8" y="21.8">0.55</text>
<text x="321.9" y="24.8">218</text>
<text x="321.9" y="27.7">246</text>
<text x="331.6" y="24.8">1</text>
<text x="331.6" y="27.8">1</text>
<text x="351.2" y="24.8">148.4</text>
<text x="351.2" y="27.8">470.0</text>
<text x="360.2" y="24.8">S235JR</text>
<text x="360.2" y="27.8">S235JR</text>
<text x="371.4" y="24.8">0.39</text>
<text x="371.4" y="27.8">9.41</text>
<text x="384.2" y="24.8">0.39</text>
<text x="384.2" y="27.7">9.41</text>
<text x="391.8" y="24.8">0.39</text>
<text x="391.8" y="27.8">9.41</text>
<text x="321.9" y="30.7">254</text>
<text x="321.9" y="33.6">491</text>
<text x="331.6" y="30.8">1</text>
<text x="331.6" y="33.8">8</text>
<text x="351.2" y="30.7">325.0</text>
<text x="351.2" y="33.7">180.0</text>
<text x="360.2" y="30.7">S235JR</text>
<text x="360.2" y="33.7">S235JR</text>
<text x="371.4" y="30.8">6.89</text>
<text x="371.4" y="33.7">0.92</text>
<text x="384.2" y="30.7">6.89</text>
<text x="384.2" y="33.7">0.92</text>
<text x="391.8" y="30.8">6.89</text>
<text x="391.8" y="33.7">7.35</text>
<text x="321.6" y="39.7">Total Weight</text>
<text x="321.9" y="36.6">501</text>
<text x="331.6" y="36.7">8</text>
<text x="351.2" y="36.7">100.0</text>
<text x="360.2" y="36.6">S235JR</text>
<text x="371.4" y="36.7">0.20</text>
<text x="384.1" y="39.6">380.9</text>
<text x="384.2" y="36.6">0.20</text>
<text x="391.8" y="36.7">1.57</text>
<text x="345.9" y="47.5">EACH</text>
<text x="345.9" y="44.6">BOLT, NUT &amp; WASHERS MATERIAL LIST</text>
<text x="353.7" y="47.5">REMARK</text>
<text x="382.9" y="46.7">UNIT WEIGHT</text>
<text x="395.6" y="47.4">WEIGHT (KG)</text>
<text x="347.1" y="50.4">2</text>
<text x="347.2" y="53.1">2</text>
<text x="353.5" y="50.5">M 24x 50 BOLTS</text>
<text x="353.7" y="53.2">M 24</text>
<text x="360.7" y="53.2">NUTS</text>
<text x="375.2" y="50.6">GR8.8</text>
<text x="375.2" y="53.4">GR8.8</text>
<text x="383.1" y="50.5">273.0</text>
<text x="383.2" y="53.2">104.0</text>
<text x="385.4" y="48.2">KG/1000</text>
<text x="396.1" y="50.4">0.55</text>
<text x="396.1" y="53.2">0.21</text>
<text x="347.1" y="56">2</text>
<text x="347.1" y="58.7">14</text>
<text x="353.5" y="58.8">M 20x 60 BOLTS</text>
<text x="353.8" y="56">M 24</text>
<text x="360.8" y="56">WASHERS</text>
<text x="375.2" y="58.8">GR8.8</text>
<text x="375.2" y="56.1">GR8.8</text>
<text x="383.1" y="58.8">204.2</text>
<text x="383.2" y="55.9">32.0</text>
<text x="396.1" y="56">0.06</text>
<text x="396.1" y="58.7">2.86</text>
<text x="347.1" y="64.3">14</text>
<text x="347.2" y="61.4">14</text>
<text x="353.7" y="61.5">M 20</text>
<text x="353.8" y="64.3">M 20</text>
<text x="360.7" y="61.5">NUTS</text>
<text x="360.8" y="64.3">WASHERS</text>
<text x="375.2" y="61.7">GR8.8</text>
<text x="375.2" y="64.4">GR8.8</text>
<text x="383.2" y="61.5">59.8</text>
<text x="383.2" y="64.2">17.0</text>
<text x="396.1" y="61.5">0.84</text>
<text x="396.1" y="64.2">0.24</text>
<text x="345.7" y="67.2">Total weight</text>
<text x="396.2" y="67.1">4.75</text>
<text x="402.6" y="67">(KG)</text>
</g>
<g font-size="1.3">
<text x="352" y="218.3">REV.</text>
<text x="357" y="218.2">DATE</text>
<text x="376.3" y="218.2">DESCRIPTION</text>
<text x="398.7" y="218.2">DRN</text>
<text x="403.4" y="218.2">CHK</text>
<text x="408.2" y="218.3">DSN</text>
<text x="8.6" y="288" transform="rotate(-90 8.6 288)">Tekla structures</text>
</g>
<g font-size="1.2">
<text x="372.9" y="15.2">weight kg/m</text>
<text x="385.7" y="15.9">QTY.</text>
<text x="387.4" y="13.2">weight (kg)</text>
<text x="392.7" y="15.9">TOTAL</text>
<text x="335.5" y="18.8">IPE300-J</text>
<text x="335.5" y="21.8">PL8*150</text>
<text x="335.5" y="24.8">PL8*74.6</text>
<text x="335.5" y="27.8">PL15*170</text>
<text x="335.5" y="30.7">PL15*180</text>
<text x="335.5" y="33.7">PL5*130</text>
<text x="335.5" y="36.7">PL5*100</text>
<text x="395.9" y="39.4">(kg)</text>
</g>
</svg>
